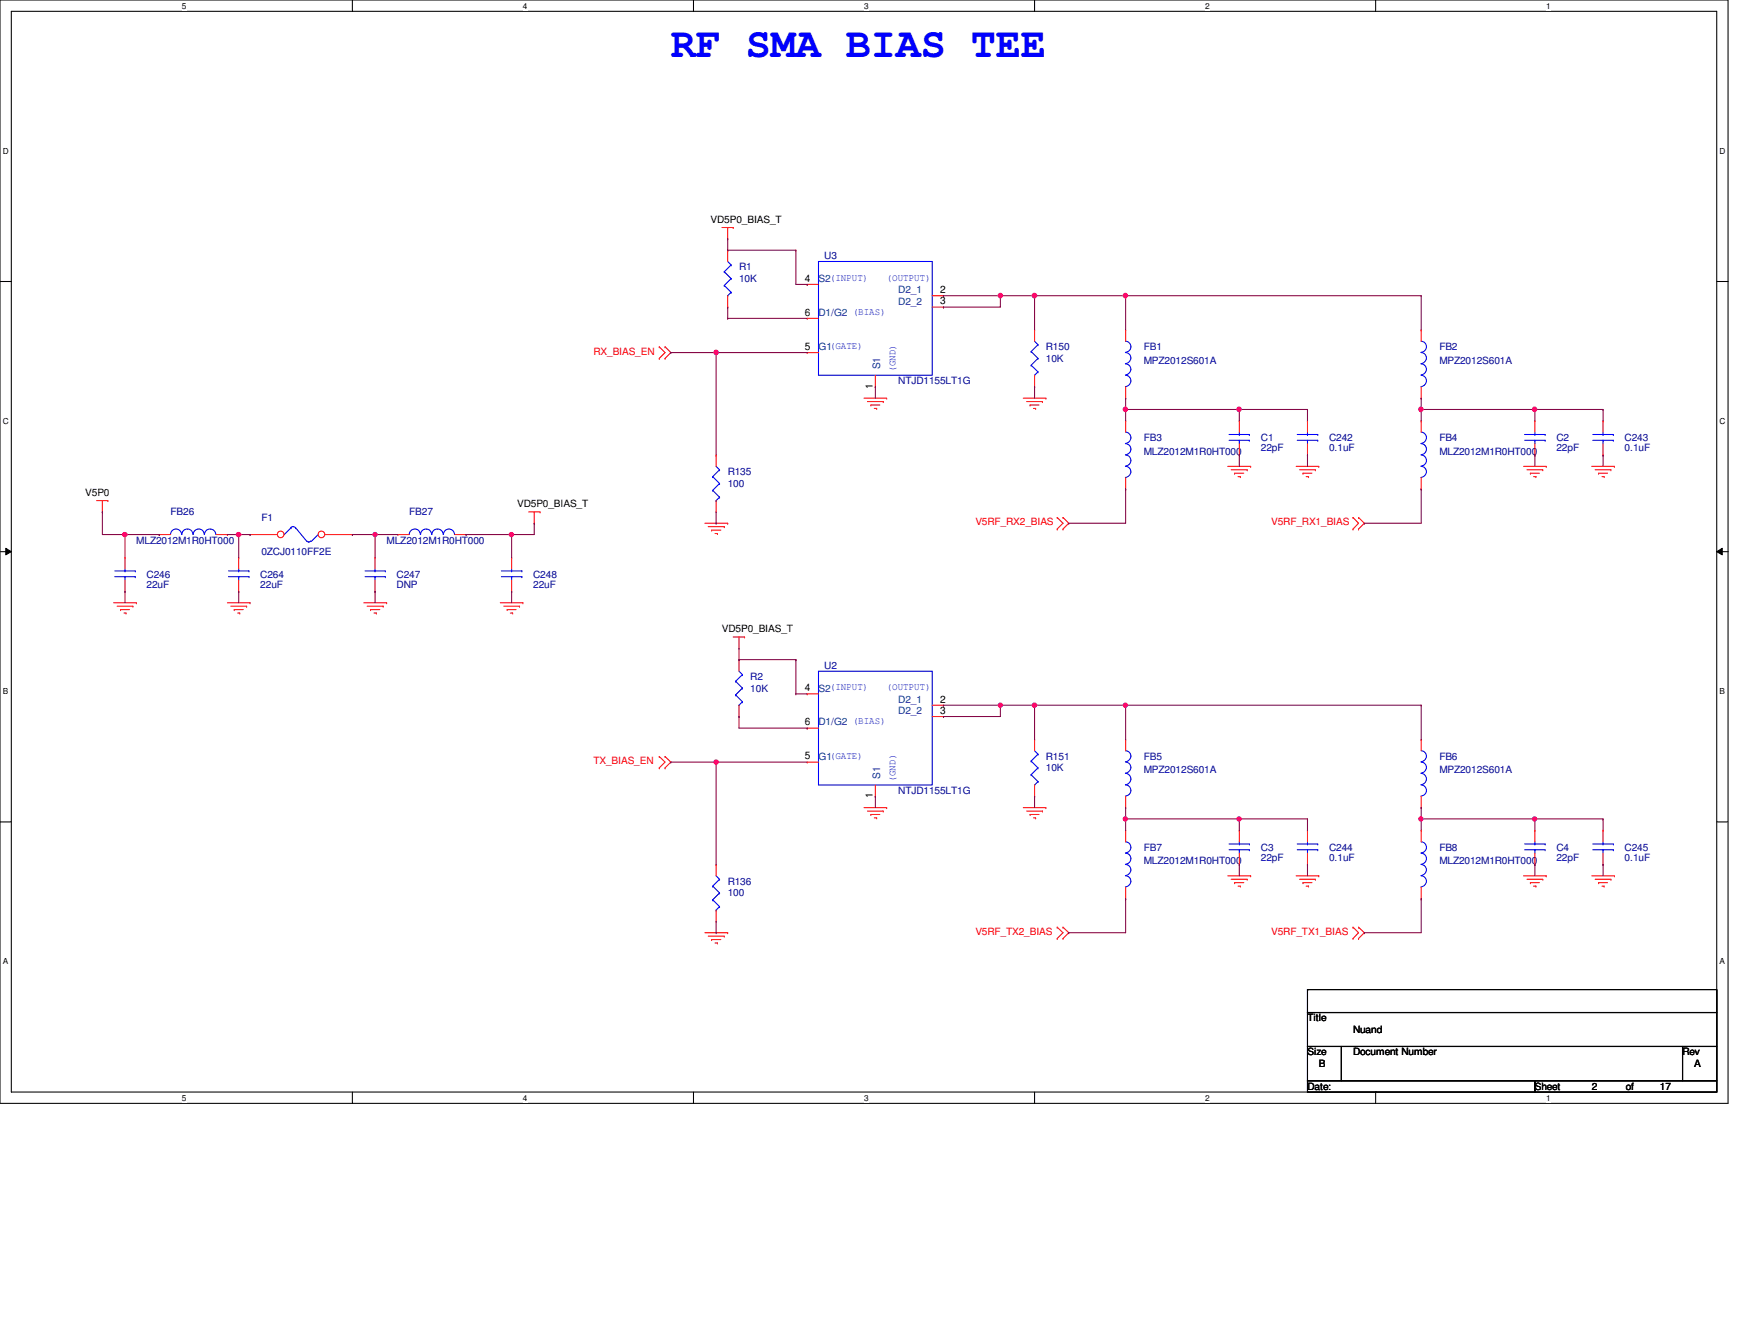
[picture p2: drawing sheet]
<svg xmlns="http://www.w3.org/2000/svg" width="279mm" height="216mm" viewBox="0 0 279 216" stroke-linecap="round" stroke-linejoin="round" font-family="sans-serif">
<path d="M0 0h278v177.4h-278zM1.8 1.8h274.3v173.8h-274.3z" fill="none" stroke="#000" stroke-width=".17"/>
<g fill="#fff">
<path d="M29.3 .2h.7v1.5h-.7z"/>
<path d="M29.3 175.8h.7v1.4h-.7z"/>
</g>
<path d="M56.7 0v1.8M56.7 175.6v1.8" fill="none" stroke="#000" stroke-width=".17"/>
<g fill="#fff">
<path d="M84.1 .2h.7v1.5h-.7z"/>
<path d="M84.1 175.8h.7v1.4h-.7z"/>
</g>
<path d="M111.5 0v1.8M111.5 175.6v1.8" fill="none" stroke="#000" stroke-width=".17"/>
<g fill="#fff">
<path d="M139 .2h.7v1.5h-.7z"/>
<path d="M139 175.8h.7v1.4h-.7z"/>
</g>
<path d="M166.4 0v1.8M166.4 175.6v1.8" fill="none" stroke="#000" stroke-width=".17"/>
<g fill="#fff">
<path d="M193.8 .2h.8v1.5h-.8z"/>
<path d="M193.8 175.8h.8v1.4h-.8z"/>
</g>
<path d="M221.3 0v1.8M221.3 175.6v1.8" fill="none" stroke="#000" stroke-width=".17"/>
<g fill="#fff">
<path d="M248.7 .2h.7v1.5h-.7z"/>
<path d="M248.7 175.8h.7v1.4h-.7z"/>
<path d="M.5 23.5h.9v1.5h-.9z"/>
<path d="M276.6 23.5h.9v1.5h-.9z"/>
<path d="M.5 67h.9v1.5h-.9z"/>
<path d="M276.6 67h.9v1.5h-.9z"/>
</g>
<path d="M0 45.3h1.8M276.1 45.3h1.9" fill="none" stroke="#000" stroke-width=".17"/>
<g fill="#fff">
<path d="M.5 110.4h.8v1.5h-.8z"/>
<path d="M276.6 110.4h.9v1.5h-.9z"/>
</g>
<path d="M0 88.7h1.8M276.1 88.7h1.9" fill="none" stroke="#000" stroke-width=".17"/>
<path d="M.9 88.1l.9 .6-.9 .5zM276.1 88.7l.9-.6v1.1z" fill="#000"/>
<path d="M.9 88.1l.9 .6-.9 .5zM276.1 88.7l.9-.6v1.1z" fill="none" stroke="#000" stroke-width=".16"/>
<g fill="#fff">
<path d="M.5 153.8h.8v1.5h-.8z"/>
<path d="M276.6 153.8h.9v1.5h-.9z"/>
</g>
<path d="M0 132.1h1.8M276.1 132.1h1.9M210.3 159.1h65.8v3.7h-65.8zM210.3 162.8h65.8v5.4h-65.8zM210.3 168.2h5.5v5.5h-5.5zM210.3 173.7h36.6v1.9h-36.6zM215.8 168.2h54.8v5.5h-54.8zM246.9 173.7h29.2v1.9h-29.2zM270.6 168.2h5.5v5.5h-5.5z" fill="none" stroke="#000" stroke-width=".17"/>
<g fill="none" stroke="#f00" stroke-width=".17">
<path d="M116.1 36.6h1.8M117.1 38.4h.1M117.1 36.6v1.8M117.9 36.6h.1M106 55.8h.1M106 57.6h.1M106 55.8l1 .9-1 .9M107 57.6h.1M107 55.8h.1M107 55.8l.9 .9-.9 .9M117.1 40.2h.1M117.1 49.4h.1"/>
<path d="M117.1 40.2v1.8M117.1 47.5v1.9M129.8 45.7h.1M129.8 56.7h.1M129.8 51.2h.1M129.8 45.7h1.9M129.8 56.7h1.9M129.8 51.2h1.9M149.9 47.5h1.9M149.9 49.4h1.9M151.8 47.5h.1M151.8 49.4h.1"/>
<path d="M166.4 53h.1M166.4 53v1.9M181.1 53h.1M181.1 53v1.9M139 64h3.6M139.5 64.6h2.6M140.1 65.1h.1M140.1 65.1h1.4M140.6 65.7h.4M140.8 62.2h.1M140.8 60.3v1.9M141 65.7h.1"/>
<path d="M142.1 64.6h.1M142.6 64h.1M164.6 64h3.6M165.1 64.6h2.6M165.7 65.1h.1M165.7 65.1h1.4M166.2 65.7h.4M166.4 62.2h.1M166.4 60.3v1.9M166.6 65.7h.1M167.7 64.6h.1M168.2 64h.1"/>
<path d="M181.1 64h.1M181.1 67.6h.1M181.1 78.6h.1M181.1 62.2v1.8M181.1 67.6v1.9M181.1 76.8v1.8M197.5 75h3.7M198 75.5h2.6M198.6 76.1h.1M198.6 76.1h1.5M199.1 76.6h.4M199.5 76.6h.1"/>
<path d="M200.6 75.5h.1M201.2 75h.1M208.5 75h3.6M209 75.5h2.6M209.6 76.1h.1M209.6 76.1h1.4M210.1 76.6h.4M210.3 67.6h.1M210.3 73.2h.1M210.3 67.6v1.9M210.3 71.3v1.9M210.5 76.6h.1"/>
<path d="M211.6 75.5h.1M212.1 75h.1M228.6 67.6h.1M228.6 78.6h.1M228.6 67.6v1.9M228.6 76.8v1.8M245.1 75h3.6M245.6 75.5h2.6M246.2 76.1h.1M246.2 76.1h1.4M246.7 76.6h.4M246.9 67.6h.1"/>
<path d="M246.9 73.2h.1M246.9 67.6v1.9M246.9 71.3v1.9M247.1 76.6h.1M248.2 75.5h.1M248.7 75h.1M256 75h3.7M256.6 75.5h2.5M257.1 76.1h.1M257.1 76.1h1.5M257.7 76.6h.3M257.9 67.6h.1"/>
<path d="M257.9 73.2h.1M257.9 67.6v1.9M257.9 71.3v1.9M258 76.6h.1M259.1 75.5h.1M259.7 75h.1M15.5 80.5h1.9M16.5 82.3h.1M16.5 80.5v1.8M17.4 80.5h.1M18.3 96.9h3.6M18.8 97.5h2.6"/>
<path d="M19.4 98h.1M19.4 98h1.4M19.9 98.6h.4M20.1 89.6h.1M20.1 95.1h.1M20.1 89.6v1.8M20.1 93.3v1.8M20.3 98.6h.1M21.4 97.5h.1M21.9 96.9h.1M25.6 85.9h.1M25.6 85.9h1.8"/>
<path d="M34.8 85.9h1.8M36.6 85.9h.1M36.6 96.9h3.6M37.1 97.5h2.6M37.7 98h.1M37.7 98h1.4M38.2 98.6h.4M38.4 89.6h.1M38.4 95.1h.1M38.4 89.6v1.8M38.4 93.3v1.8M38.6 98.6h.1"/>
<path d="M39.7 97.5h.1M40.2 96.9h.1M58.5 96.9h3.7M59.1 97.5h2.5M59.6 98h.1M59.6 98h1.5M60.2 98.6h.3M60.5 98.6h.1M61.6 97.5h.1M62.2 96.9h.1M64 85.9h.1M64 85.9h1.8"/>
<path d="M73.2 85.9h1.8M75 85.9h.1M80.5 96.9h3.6M81 97.5h2.6M81.6 98h.1M81.6 98h1.4M82.1 98.6h.4M82.3 89.6h.1M82.3 95.1h.1M82.3 89.6v1.8M82.3 93.3v1.8M82.5 98.6h.1"/>
<path d="M83.6 97.5h.1M84.1 96.9h.1M85 82.3h1.9M85.9 84.1h.1M85.9 82.3v1.8M86.9 82.3h.1M113.4 84.1h3.7M113.9 84.7h2.6M114.5 85.2h.1M114.5 85.2h1.5M115 85.8h.4M115.4 85.8h.1"/>
<path d="M116.5 84.7h.1M117.1 84.1h.1M170.1 85h.1M170.1 83.2h.1M170.1 83.2l.9 .9-.9 .9M171 83.2h.1M171 85h.1M171 83.2l.9 .9-.9 .9M217.6 85h.1M217.6 83.2h.1M217.6 83.2l.9 .9-.9 .9M218.5 83.2h.1"/>
<path d="M218.5 85h.1M218.5 83.2l1 .9-1 .9M117.9 102.4h1.9M118.9 104.2h.1M118.9 106h.1M118.9 115.2h.1M118.9 102.4v1.8M118.9 106v1.9M118.9 113.4v1.8M119.8 102.4h.1M166.4 118.9h.1M166.4 118.9v1.8"/>
<path d="M228.6 118.9h.1M228.6 118.9v1.8M106 121.6h.1M106 123.4h.1M106 121.6l1 .9-1 .9M107 123.4h.1M107 121.6h.1M107 121.6l.9 .9-.9 .9M115.2 139h.1M115.2 139v1.8M139 129.8h3.6M139.5 130.4h2.6"/>
<path d="M140.1 130.9h.1M140.1 130.9h1.4M140.6 131.5h.4M141 131.5h.1M142.1 130.4h.1M142.6 129.8h.1M164.6 129.8h3.6M165.1 130.4h2.6M165.7 130.9h.1M165.7 130.9h1.4M166.2 131.5h.4M166.4 128h.1"/>
<path d="M166.4 126.2v1.8M166.6 131.5h.1M167.7 130.4h.1M168.2 129.8h.1M181.1 133.5h.1M181.1 133.5v1.8M199.3 133.5h.1M199.3 139h.1M199.3 133.5v1.8M199.3 137.2v1.8M210.3 133.5h.1M210.3 139h.1"/>
<path d="M210.3 133.5v1.8M210.3 137.2v1.8M228.6 129.8h.1M228.6 133.5h.1M228.6 128v1.8M228.6 133.5v1.8M246.9 133.5h.1M246.9 139h.1M246.9 133.5v1.8M246.9 137.2v1.8M257.9 133.5h.1M257.9 139h.1"/>
<path d="M257.9 133.5v1.8M257.9 137.2v1.8M113.4 149.9h3.7M113.9 150.5h2.6M114.5 151h.1M114.5 151h1.5M115 151.6h.4M115.2 148.1h.1M115.2 146.3v1.8M115.4 151.6h.1M116.5 150.5h.1M117.1 149.9h.1"/>
<path d="M170.1 150.9h.1M170.1 149.1h.1M170.1 149.1l.9 .8-.9 1M171 149.1h.1M171 150.9h.1M171 149.1l.9 .8-.9 1M181.1 144.5h.1M181.1 142.6v1.9M197.5 140.8h3.7M198 141.4h2.6M198.6 141.9h.1M198.6 141.9h1.5"/>
<path d="M199.1 142.5h.4M199.5 142.5h.1M200.6 141.4h.1M201.2 140.8h.1M208.5 140.8h3.6M209 141.4h2.6M209.6 141.9h.1M209.6 141.9h1.4M210.1 142.5h.4M210.5 142.5h.1M211.6 141.4h.1M212.1 140.8h.1"/>
<path d="M217.6 150.9h.1M217.6 149.1h.1M217.6 149.1l.9 .8-.9 1M218.5 149.1h.1M218.5 150.9h.1M218.5 149.1l1 .8-1 1M228.6 144.5h.1M228.6 142.6v1.9M245.1 140.8h3.6M245.6 141.4h2.6M246.2 141.9h.1M246.2 141.9h1.4"/>
<path d="M246.7 142.5h.4M247.1 142.5h.1M248.2 141.4h.1M248.7 140.8h.1M256 140.8h3.7M256.6 141.4h2.5M257.1 141.9h.1M257.1 141.9h1.5M257.7 142.5h.3M258 142.5h.1M259.1 141.4h.1M259.7 140.8h.1"/>
</g>
<g fill="none" stroke="#00f" stroke-width=".17">
<path d="M116.5 43.7h.1M116.5 45.9h.1M116.5 43.7l1.1 1.1M116.5 45.9l1.1 1.1M117.1 47.5h.1M117.1 42l.5 .6M117.6 42.6h.1M117.6 44.8h.1M117.6 47h.1M117.6 42.6l-1.1 1.1M117.6 44.8l-1.1 1.1M117.6 47l-.5 .5"/>
<path d="M131.7 42h18.2v18.3h-18.2zM165.9 56.5h.1M165.9 58.7h.1M165.9 56.5l1.1 1.1M165.9 58.7l1.1 1.1M166.4 54.9l.6 .5M167 55.4h.1M167 57.6h.1M167 59.8h.1M167 55.4l-1.1 1.1M167 57.6l-1.1 1.1M167 59.8l-.6 .5"/>
<path d="M181.1 54.9a.89 .89 0 0 1 .8 .9 .89 .89 0 0 1-.9 .8M181.1 56.7a.89 .89 0 0 1 .8 .9 .89 .89 0 0 1-.9 .9M181.1 58.5a.89 .89 0 0 1 .8 .9 .89 .89 0 0 1-.9 .9M166.4 60.3h.1M181.1 60.3a.91 .91 0 0 1 .8 1 .91 .91 0 0 1-.9 .8M181.1 69.5a.91 .91 0 0 1 .8 .9 .91 .91 0 0 1-.9 .9M181.1 71.3a.89 .89 0 0 1 .8 .9 .89 .89 0 0 1-.9 .9M181.1 73.2a.89 .89 0 0 1 .8 .9 .89 .89 0 0 1-.9 .8M181.1 75a.89 .89 0 0 1 .8 .9 .89 .89 0 0 1-.9 .9M208.7 70.8h3.3M208.7 69.8h3.3M210.3 69.8h.1"/>
<path d="M210.3 70.8h.1M210.3 69.5v.3M210.3 70.8v.5M212 70.8h.1M212 69.8h.1M228.6 69.5a.91 .91 0 0 1 .8 .9 .91 .91 0 0 1-.8 .9M228.6 71.3a.89 .89 0 0 1 .8 .9 .89 .89 0 0 1-.8 .9M228.6 73.2a.89 .89 0 0 1 .8 .9 .89 .89 0 0 1-.8 .8M228.6 75a.89 .89 0 0 1 .8 .9 .89 .89 0 0 1-.8 .9M245.2 70.8h3.3M245.2 69.8h3.3M246.9 69.8h.1"/>
<path d="M246.9 70.8h.1M246.9 69.5v.3M246.9 70.8v.5M248.5 70.8h.1M248.5 69.8h.1M256.2 70.8h3.3M256.2 69.8h3.3M257.9 69.8h.1M257.9 70.8h.1M257.9 69.5v.3M257.9 70.8v.5M259.5 70.8h.1"/>
<path d="M259.5 69.8h.1M18.5 92.7h3.3M18.5 91.8h3.3M20.1 91.8h.1M20.1 92.7h.1M20.1 91.4v.4M20.1 92.7v.6M21.8 92.7h.1M21.8 91.8h.1M27.4 85.9a.89 .89 0 0 1 .9-.9 .89 .89 0 0 1 .9 .9M29.3 85.9a.89 .89 0 0 1 .8-.9 .89 .89 0 0 1 .9 .9M31.1 85.9a.89 .89 0 0 1 .9-.9 .89 .89 0 0 1 .9 .9"/>
<path d="M32.9 85.9a.91 .91 0 0 1 .9-.9 .91 .91 0 0 1 .9 .9M36.7 92.7h3.3M36.7 91.8h3.3M38.4 91.8h.1M38.4 92.7h.1M38.4 91.4v.4M38.4 92.7v.6M40 92.7h.1M40 91.8h.1M46.8 84.8l.4-.1 .3 .1M46.8 84.8h.1M46.8 84.8l-1.1 1.1"/>
<path d="M47.5 84.8h.1M47.5 84.8l1.9 2.2M50 87l-.3 .2-.3-.2M51.2 85.9h.1M51.2 85.9l-1.1 1.1M65.8 85.9a.89 .89 0 0 1 .9-.9 .89 .89 0 0 1 .9 .9M67.6 85.9a.89 .89 0 0 1 .9-.9 .89 .89 0 0 1 .9 .9M69.5 85.9a.91 .91 0 0 1 .9-.9 .91 .91 0 0 1 .9 .9M71.3 85.9a.89 .89 0 0 1 .9-.9 .89 .89 0 0 1 .9 .9M80.6 92.7h3.3M80.6 91.8h3.3M82.3 91.8h.1"/>
<path d="M82.3 92.7h.1M82.3 91.4v.4M82.3 92.7v.6M83.9 92.7h.1M83.9 91.8h.1M118.3 109.5h.1M118.3 111.7h.1M118.3 109.5l1.1 1.1M118.3 111.7l1.1 1.1M118.9 113.4h.1M118.9 107.9l.5 .6M119.4 108.5h.1"/>
<path d="M119.4 110.6h.1M119.4 112.8h.1M119.4 108.5l-1.1 1M119.4 110.6l-1.1 1.1M119.4 112.8l-.5 .6M165.9 122.3h.1M165.9 124.5h.1M165.9 122.3l1.1 1.1M165.9 124.5l1.1 1.1M166.4 126.2h.1M166.4 120.7l.6 .5M167 121.2h.1"/>
<path d="M167 123.4h.1M167 125.6h.1M167 121.2l-1.1 1.1M167 123.4l-1.1 1.1M167 125.6l-.6 .6M181.1 135.3a.89 .89 0 0 1 .8 .9 .89 .89 0 0 1-.9 .9M181.1 137.2a.89 .89 0 0 1 .8 .9 .89 .89 0 0 1-.9 .8M181.1 139a.89 .89 0 0 1 .8 .9 .89 .89 0 0 1-.9 .9M197.7 136.6h3.3M197.7 135.7h3.3M199.3 135.7h.1M199.3 136.6h.1"/>
<path d="M199.3 135.3v.4M199.3 136.6v.6M201 136.6h.1M201 135.7h.1M208.7 136.6h3.3M208.7 135.7h3.3M210.3 135.7h.1M210.3 136.6h.1M210.3 135.3v.4M210.3 136.6v.6M212 136.6h.1M212 135.7h.1"/>
<path d="M228.6 120.7a.89 .89 0 0 1 .8 .9 .89 .89 0 0 1-.8 .9M228.6 122.5a.89 .89 0 0 1 .8 .9 .89 .89 0 0 1-.8 .9M228.6 124.3a.91 .91 0 0 1 .8 1 .91 .91 0 0 1-.8 .9M228.6 126.2a.89 .89 0 0 1 .8 .9 .89 .89 0 0 1-.8 .9M228.6 135.3a.89 .89 0 0 1 .8 .9 .89 .89 0 0 1-.8 .9M228.6 137.2a.89 .89 0 0 1 .8 .9 .89 .89 0 0 1-.8 .8M228.6 139a.89 .89 0 0 1 .8 .9 .89 .89 0 0 1-.8 .9M245.2 136.6h3.3M245.2 135.7h3.3M246.9 135.7h.1M246.9 136.6h.1M246.9 135.3v.4"/>
<path d="M246.9 136.6v.6M248.5 136.6h.1M248.5 135.7h.1M256.2 136.6h3.3M256.2 135.7h3.3M257.9 135.7h.1M257.9 136.6h.1M257.9 135.3v.4M257.9 136.6v.6M259.5 136.6h.1M259.5 135.7h.1M114.6 142.5h.1"/>
<path d="M114.6 144.7h.1M114.6 142.5l1.1 1.1M114.6 144.7l1.1 1.1M115.2 146.3h.1M115.2 140.8l.5 .6M115.7 141.4h.1M115.7 143.6h.1M115.7 145.8h.1M115.7 141.4l-1.1 1.1M115.7 143.6l-1.1 1.1M115.7 145.8l-.5 .5M181.1 140.8a.89 .89 0 0 1 .8 .9 .89 .89 0 0 1-.9 .9"/>
<path d="M228.6 140.8a.89 .89 0 0 1 .8 .9 .89 .89 0 0 1-.8 .9"/>
</g>
<circle cx="45.1" cy="85.9" r=".54" fill="#fff"/>
<g fill="none" stroke="#f00" stroke-width=".17">
<path d="M40.2 85.9h.1M40.2 85.9h4.4"/>
<circle cx="45.1" cy="85.9" r=".54"/>
</g>
<circle cx="51.7" cy="85.9" r=".54" fill="#fff"/>
<g fill="none" stroke="#f00" stroke-width=".17">
<path d="M228.6 53h.1M228.6 53v1.9M115.2 73.2h.1M115.2 73.2v1.8M199.3 67.6h.1M199.3 73.2h.1M199.3 67.6v1.9M199.3 71.3v1.9M228.6 64h.1M228.6 62.2v1.8M52.3 85.9h4.4M56.7 85.9h.1"/>
<path d="M60.3 89.6h.1M60.3 95.1h.1M60.3 89.6v1.8M60.3 93.3v1.8M115.2 82.3h.1M115.2 80.5v1.8M129.8 111.5h.1M129.8 117.1h.1M129.8 111.5h1.9M129.8 117.1h1.9M149.9 113.4h1.9M149.9 115.2h1.9"/>
<path d="M151.8 113.4h.1M151.8 115.2h.1M181.1 118.9h.1M181.1 118.9v1.8M129.8 122.5h.1M129.8 122.5h1.9M140.8 128h.1M140.8 126.2v1.8M181.1 129.8h.1M181.1 128v1.8"/>
<circle cx="51.7" cy="85.9" r=".54"/>
</g>
<g fill="none" stroke="#00f" stroke-width=".17">
<path d="M228.6 54.9a.89 .89 0 0 1 .8 .9 .89 .89 0 0 1-.8 .8M228.6 56.7a.89 .89 0 0 1 .8 .9 .89 .89 0 0 1-.8 .9M228.6 58.5a.89 .89 0 0 1 .8 .9 .89 .89 0 0 1-.8 .9M114.6 76.6h.1M114.6 78.8h.1M114.6 76.6l1.1 1.1M114.6 78.8l1.1 1.1M115.2 75l.5 .5M115.7 75.5h.1M115.7 77.7h.1M115.7 79.9h.1M115.7 75.5l-1.1 1.1"/>
<path d="M115.7 77.7l-1.1 1.1M115.7 79.9l-.5 .6M197.7 70.8h3.3M197.7 69.8h3.3M199.3 69.8h.1M199.3 70.8h.1M199.3 69.5v.3M199.3 70.8v.5M201 70.8h.1M201 69.8h.1M228.6 60.3a.91 .91 0 0 1 .8 1 .91 .91 0 0 1-.8 .8M58.7 92.7h3.3"/>
<path d="M58.7 91.8h3.3M60.3 91.8h.1M60.3 92.7h.1M60.3 91.4v.4M60.3 92.7v.6M62 92.7h.1M62 91.8h.1M115.2 80.5h.1M131.7 107.9h18.2v18.3h-18.2zM181.1 120.7a.89 .89 0 0 1 .8 .9 .89 .89 0 0 1-.9 .9M181.1 122.5a.89 .89 0 0 1 .8 .9 .89 .89 0 0 1-.9 .9M181.1 124.3a.91 .91 0 0 1 .8 1 .91 .91 0 0 1-.9 .9"/>
<path d="M181.1 126.2a.89 .89 0 0 1 .8 .9 .89 .89 0 0 1-.9 .9"/>
</g>
<path d="M117.1 38.4h.1M117.1 38.4v1.8M117.1 40.2h.1M117.1 40.2h10.9M128 40.2h.1M128 40.2v5.5h1.8M129.8 45.7h.1M151.8 47.5h.1M151.8 47.5h9.1" fill="none" stroke="#800040" stroke-width=".17"/>
<circle cx="160.9" cy="47.5" r=".35" fill="#f0f"/>
<circle cx="160.9" cy="47.5" r=".35" fill="none" stroke="#f0f" stroke-width=".17"/>
<path d="M160.9 47.5h.1M160.9 47.5h20.2M160.9 47.5v1.9M166.4 47.5h.1" fill="none" stroke="#800040" stroke-width=".17"/>
<circle cx="166.4" cy="47.5" r=".37" fill="#f0f"/>
<circle cx="166.4" cy="47.5" r=".37" fill="none" stroke="#f0f" stroke-width=".17"/>
<path d="M166.4 47.5h.1M166.4 47.5v5.5M181.1 47.5h.1M181.1 47.5v5.5M181.1 47.5h47.5" fill="none" stroke="#800040" stroke-width=".17"/>
<circle cx="181" cy="47.5" r=".35" fill="#f0f"/>
<circle cx="181" cy="47.5" r=".35" fill="none" stroke="#f0f" stroke-width=".17"/>
<path d="M107.9 56.7h.1M107.9 56.7h21.9M115.2 56.7h.1M115.2 56.7v16.5M117.1 49.4h.1M117.1 51.2h.1M117.1 49.4v1.8M117.1 51.2h12.7M151.8 49.4h.1M151.8 49.4h9.1M228.6 47.5h.1M228.6 47.5v5.5" fill="none" stroke="#800040" stroke-width=".17"/>
<circle cx="115.2" cy="56.7" r=".35" fill="#f0f"/>
<circle cx="115.2" cy="56.7" r=".35" fill="none" stroke="#f0f" stroke-width=".17"/>
<path d="M140.8 62.2h.1M140.8 62.2v1.8M166.4 62.2h.1M166.4 62.2v1.8M181.1 64h.1M181.1 65.8h.1M181.1 64v1.8M181.1 65.8h18.2M228.6 64h.1M228.6 64v1.8" fill="none" stroke="#800040" stroke-width=".17"/>
<circle cx="181" cy="65.8" r=".35" fill="#f0f"/>
<circle cx="181" cy="65.8" r=".35" fill="none" stroke="#f0f" stroke-width=".17"/>
<path d="M181.1 65.8h.1M181.1 65.8v1.8M199.3 65.8h.1M199.3 65.8h11" fill="none" stroke="#800040" stroke-width=".17"/>
<circle cx="199.3" cy="65.8" r=".35" fill="#f0f"/>
<circle cx="199.3" cy="65.8" r=".35" fill="none" stroke="#f0f" stroke-width=".17"/>
<path d="M199.3 65.8h.1M199.3 65.8v1.8M210.3 65.8h.1M210.3 65.8v1.8M228.6 65.8h.1M228.6 65.8h18.3" fill="none" stroke="#800040" stroke-width=".17"/>
<circle cx="246.8" cy="65.8" r=".35" fill="#f0f"/>
<circle cx="246.8" cy="65.8" r=".35" fill="none" stroke="#f0f" stroke-width=".17"/>
<circle cx="228.5" cy="65.8" r=".35" fill="#f0f"/>
<circle cx="228.5" cy="65.8" r=".35" fill="none" stroke="#f0f" stroke-width=".17"/>
<g fill="none" stroke="#800040" stroke-width=".17">
<path d="M181.1 78.6h.1M181.1 78.6v5.5h-9.2M199.3 73.2h.1M199.3 73.2v1.8M210.3 73.2h.1M210.3 73.2v1.8M228.6 65.8h.1M228.6 78.6h.1M228.6 65.8v1.8M228.6 78.6v5.5h-9.1M246.9 65.8h.1M246.9 73.2h.1"/>
<path d="M246.9 65.8h11M246.9 65.8v1.8M246.9 73.2v1.8M257.9 65.8h.1M257.9 73.2h.1M257.9 65.8v1.8M257.9 73.2v1.8M16.5 82.3h.1M16.5 82.3v3.6h3.6M20.1 85.9h.1M20.1 85.9v3.7M85.9 84.1h.1"/>
<path d="M85.9 84.1v1.8M115.2 84.1h.1M115.2 82.3v1.8M171.9 84.1h.1M219.5 84.1h.1"/>
</g>
<circle cx="20.1" cy="85.9" r=".36" fill="#f0f"/>
<circle cx="20.1" cy="85.9" r=".36" fill="none" stroke="#f0f" stroke-width=".17"/>
<path d="M20.1 85.9h5.5M25.6 85.9h.1M36.6 85.9h1.8M38.4 85.9h.1M56.7 85.9h.1M56.7 85.9h7.3M60.3 85.9h.1" fill="none" stroke="#800040" stroke-width=".17"/>
<circle cx="60.3" cy="85.9" r=".34" fill="#f0f"/>
<circle cx="60.3" cy="85.9" r=".34" fill="none" stroke="#f0f" stroke-width=".17"/>
<path d="M60.3 85.9h.1M60.3 85.9v3.7M75 85.9h.1M75 85.9h7.3" fill="none" stroke="#800040" stroke-width=".17"/>
<circle cx="82.2" cy="85.9" r=".34" fill="#f0f"/>
<circle cx="82.2" cy="85.9" r=".34" fill="none" stroke="#f0f" stroke-width=".17"/>
<g fill="none" stroke="#800040" stroke-width=".17">
<path d="M20.1 95.1h.1M20.1 95.1v1.8M60.3 95.1h.1M60.3 95.1v1.8M82.3 85.9h.1M82.3 95.1h.1M82.3 85.9v3.7M82.3 95.1v1.8M82.3 85.9h3.6M118.9 106h.1M118.9 104.2v1.8M118.9 106h9.1"/>
<path d="M128 106h.1M128 111.5h.1M128 106v5.5M128 111.5h1.8M151.8 113.4h.1M151.8 113.4h9.1"/>
</g>
<circle cx="160.9" cy="113.4" r=".34" fill="#f0f"/>
<circle cx="160.9" cy="113.4" r=".34" fill="none" stroke="#f0f" stroke-width=".17"/>
<path d="M160.9 113.4h.1M160.9 113.4h20.2M160.9 113.4v1.8M166.4 113.4h.1M166.4 113.4v5.5" fill="none" stroke="#800040" stroke-width=".17"/>
<circle cx="166.4" cy="113.4" r=".36" fill="#f0f"/>
<circle cx="166.4" cy="113.4" r=".36" fill="none" stroke="#f0f" stroke-width=".17"/>
<path d="M181.1 113.4h.1M181.1 113.4h47.5" fill="none" stroke="#800040" stroke-width=".17"/>
<circle cx="181" cy="113.4" r=".34" fill="#f0f"/>
<circle cx="181" cy="113.4" r=".34" fill="none" stroke="#f0f" stroke-width=".17"/>
<g fill="none" stroke="#800040" stroke-width=".17">
<path d="M118.9 115.2h.1M118.9 115.2v1.9h10.9M129.8 117.1h.1M151.8 115.2h.1M151.8 115.2h9.1M181.1 113.4h.1M181.1 113.4v5.5M228.6 113.4h.1M228.6 113.4v5.5M107.9 122.5h.1M107.9 122.5h7.3M115.2 122.5h.1"/>
<path d="M115.2 122.5v16.5"/>
</g>
<circle cx="115.2" cy="122.5" r=".34" fill="#f0f"/>
<circle cx="115.2" cy="122.5" r=".34" fill="none" stroke="#f0f" stroke-width=".17"/>
<path d="M115.2 122.5h.1M115.2 122.5h14.6M140.8 128h.1M140.8 128v1.8M166.4 128h.1M166.4 128v1.8M181.1 129.8h.1M181.1 129.8v1.9" fill="none" stroke="#800040" stroke-width=".17"/>
<circle cx="181" cy="131.7" r=".34" fill="#f0f"/>
<circle cx="181" cy="131.7" r=".34" fill="none" stroke="#f0f" stroke-width=".17"/>
<path d="M181.1 131.7h.1M181.1 131.7v1.8M181.1 131.7h29.2M199.3 131.7h.1M199.3 131.7v1.8M228.6 129.8h.1M228.6 129.8v1.9" fill="none" stroke="#800040" stroke-width=".17"/>
<circle cx="199.3" cy="131.7" r=".34" fill="#f0f"/>
<circle cx="199.3" cy="131.7" r=".34" fill="none" stroke="#f0f" stroke-width=".17"/>
<path d="M210.3 131.7h.1M210.3 131.7v1.8M228.6 131.7h.1M228.6 131.7v1.8M228.6 131.7h18.3" fill="none" stroke="#800040" stroke-width=".17"/>
<circle cx="246.8" cy="131.7" r=".34" fill="#f0f"/>
<circle cx="246.8" cy="131.7" r=".34" fill="none" stroke="#f0f" stroke-width=".17"/>
<circle cx="228.6" cy="131.7" r=".34" fill="#f0f"/>
<circle cx="228.6" cy="131.7" r=".34" fill="none" stroke="#f0f" stroke-width=".17"/>
<g fill="none" stroke="#800040" stroke-width=".17">
<path d="M38.4 85.9h.1M38.4 95.1h.1M38.4 85.9v3.7M38.4 95.1v1.8M38.4 85.9h1.8M40.2 85.9h.1M199.3 139h.1M199.3 139v1.8M210.3 139h.1M210.3 139v1.8M246.9 131.7h.1M246.9 139h.1"/>
<path d="M246.9 131.7h11M246.9 131.7v1.8M246.9 139v1.8M257.9 131.7h.1M257.9 139h.1M257.9 131.7v1.8M257.9 139v1.8M115.2 149.9h.1M115.2 148.1v1.8M171.9 149.9h.1M181.1 144.5h.1M181.1 144.5v5.4h-9.2"/>
<path d="M219.5 149.9h.1M228.6 144.5h.1M228.6 144.5v5.4h-9.1"/>
</g>
<circle cx="38.4" cy="85.9" r=".36" fill="#f0f"/>
<circle cx="38.4" cy="85.9" r=".36" fill="none" stroke="#f0f" stroke-width=".17"/>
<circle cx="160.9" cy="47.5" r=".35" fill="#f0f"/>
<circle cx="160.9" cy="47.5" r=".35" fill="none" stroke="#f0f" stroke-width=".17"/>
<circle cx="166.4" cy="47.5" r=".37" fill="#f0f"/>
<circle cx="166.4" cy="47.5" r=".37" fill="none" stroke="#f0f" stroke-width=".17"/>
<circle cx="181" cy="47.5" r=".35" fill="#f0f"/>
<circle cx="181" cy="47.5" r=".35" fill="none" stroke="#f0f" stroke-width=".17"/>
<circle cx="115.2" cy="56.7" r=".35" fill="#f0f"/>
<circle cx="115.2" cy="56.7" r=".35" fill="none" stroke="#f0f" stroke-width=".17"/>
<circle cx="181" cy="65.8" r=".35" fill="#f0f"/>
<circle cx="181" cy="65.8" r=".35" fill="none" stroke="#f0f" stroke-width=".17"/>
<circle cx="199.3" cy="65.8" r=".35" fill="#f0f"/>
<circle cx="199.3" cy="65.8" r=".35" fill="none" stroke="#f0f" stroke-width=".17"/>
<circle cx="246.8" cy="65.8" r=".35" fill="#f0f"/>
<circle cx="246.8" cy="65.8" r=".35" fill="none" stroke="#f0f" stroke-width=".17"/>
<circle cx="228.5" cy="65.8" r=".35" fill="#f0f"/>
<circle cx="228.5" cy="65.8" r=".35" fill="none" stroke="#f0f" stroke-width=".17"/>
<circle cx="20.1" cy="85.9" r=".36" fill="#f0f"/>
<circle cx="20.1" cy="85.9" r=".36" fill="none" stroke="#f0f" stroke-width=".17"/>
<circle cx="60.3" cy="85.9" r=".34" fill="#f0f"/>
<circle cx="60.3" cy="85.9" r=".34" fill="none" stroke="#f0f" stroke-width=".17"/>
<circle cx="82.2" cy="85.9" r=".34" fill="#f0f"/>
<circle cx="82.2" cy="85.9" r=".34" fill="none" stroke="#f0f" stroke-width=".17"/>
<circle cx="160.9" cy="113.4" r=".34" fill="#f0f"/>
<circle cx="160.9" cy="113.4" r=".34" fill="none" stroke="#f0f" stroke-width=".17"/>
<circle cx="166.4" cy="113.4" r=".36" fill="#f0f"/>
<circle cx="166.4" cy="113.4" r=".36" fill="none" stroke="#f0f" stroke-width=".17"/>
<circle cx="181" cy="113.4" r=".34" fill="#f0f"/>
<circle cx="181" cy="113.4" r=".34" fill="none" stroke="#f0f" stroke-width=".17"/>
<circle cx="115.2" cy="122.5" r=".34" fill="#f0f"/>
<circle cx="115.2" cy="122.5" r=".34" fill="none" stroke="#f0f" stroke-width=".17"/>
<circle cx="181" cy="131.7" r=".34" fill="#f0f"/>
<circle cx="181" cy="131.7" r=".34" fill="none" stroke="#f0f" stroke-width=".17"/>
<circle cx="199.3" cy="131.7" r=".34" fill="#f0f"/>
<circle cx="199.3" cy="131.7" r=".34" fill="none" stroke="#f0f" stroke-width=".17"/>
<circle cx="246.8" cy="131.7" r=".34" fill="#f0f"/>
<circle cx="246.8" cy="131.7" r=".34" fill="none" stroke="#f0f" stroke-width=".17"/>
<circle cx="228.6" cy="131.7" r=".34" fill="#f0f"/>
<circle cx="228.6" cy="131.7" r=".34" fill="none" stroke="#f0f" stroke-width=".17"/>
<circle cx="38.4" cy="85.9" r=".36" fill="#f0f"/>
<circle cx="38.4" cy="85.9" r=".36" fill="none" stroke="#f0f" stroke-width=".17"/>
<text font-size="6.7" fill="#00f" x="107.9" y="9.2">RF SMA BIAS TEE</text>
<g font-size="1.7">
<text x="129.5" y="45.3">4</text>
<text x="151.2" y="47.1">2</text>
<text x="129.5" y="50.8">6</text>
<text x="151.2" y="48.9">3</text>
<text x="129.5" y="56.3">5</text>
<text x="140.4" y="62.5" transform="rotate(-90 140.4 62.5)">1</text>
<text x="129.5" y="111.1">4</text>
<text x="151.2" y="112.9">2</text>
<text x="129.5" y="116.6">6</text>
<text x="151.2" y="114.8">3</text>
<text x="129.5" y="122.1">5</text>
<text x="140.4" y="128.4" transform="rotate(-90 140.4 128.4)">1</text>
</g>
<g font-size="1.7" fill="#004080">
<text x="141.6" y="59.4" transform="rotate(-90 141.6 59.4)">S1</text>
<text x="141.6" y="125.3" transform="rotate(-90 141.6 125.3)">S1</text>
</g>
<g font-size="1.6">
<text x="114.3" y="35.8">VD5P0_BIAS_T</text>
<text x="13.7" y="79.7">V5P0</text>
<text x="83.2" y="81.5">VD5P0_BIAS_T</text>
<text x="116.1" y="101.6">VD5P0_BIAS_T</text>
<text x="210.3" y="164.2">Title</text>
<text x="217.6" y="166">Nuand</text>
<text x="210.3" y="169.7">Size</text>
<text x="212.1" y="171.5">B</text>
<text x="217.6" y="169.7">Document Number</text>
<text x="270.6" y="169.7">Rev</text>
<text x="272.5" y="171.5">A</text>
<text x="210.3" y="175.2">Date:</text>
<text x="246.9" y="175.2">Sheet</text>
<text x="256" y="175.2">2</text>
<text x="261.5" y="175.2">of</text>
<text x="267" y="175.2">17</text>
</g>
<g font-size="1.6" fill="#000080">
<text x="132.6" y="41.7">U3</text>
<text x="118.9" y="43.5">R1</text>
<text x="118.9" y="45.3">10K</text>
<text x="168.2" y="56.3">R150</text>
<text x="168.2" y="58.1">10K</text>
<text x="184" y="56.3">FB1</text>
<text x="184" y="58.5">MPZ2012S601A</text>
<text x="231.5" y="56.3">FB2</text>
<text x="231.5" y="58.5">MPZ2012S601A</text>
<text x="144.5" y="61.8">NTJD1155LT1G</text>
<text x="184" y="70.9">FB3</text>
<text x="202.8" y="70.9">C1</text>
<text x="213.8" y="70.9">C242</text>
<text x="231.5" y="70.9">FB4</text>
<text x="250.4" y="70.9">C2</text>
<text x="261.3" y="70.9">C243</text>
<text x="117.1" y="76.4">R135</text>
<text x="184" y="73.1">MLZ2012M1R0HT000</text>
<text x="202.8" y="72.6">22pF</text>
<text x="213.8" y="72.6">0.1uF</text>
<text x="231.5" y="73.1">MLZ2012M1R0HT000</text>
<text x="250.4" y="72.6">22pF</text>
<text x="261.3" y="72.6">0.1uF</text>
<text x="27.4" y="82.8">FB26</text>
<text x="42" y="83.7">F1</text>
<text x="65.8" y="82.8">FB27</text>
<text x="117.1" y="78.2">100</text>
<text x="21.9" y="87.4">MLZ2012M1R0HT000</text>
<text x="42" y="89.2">0ZCJ0110FF2E</text>
<text x="62.2" y="87.4">MLZ2012M1R0HT000</text>
<text x="23.6" y="92.9">C246</text>
<text x="23.6" y="94.5">22uF</text>
<text x="41.9" y="92.9">C264</text>
<text x="41.9" y="94.5">22uF</text>
<text x="63.8" y="92.9">C247</text>
<text x="63.8" y="94.5">DNP</text>
<text x="85.8" y="92.9">C248</text>
<text x="85.8" y="94.5">22uF</text>
<text x="132.6" y="107.5">U2</text>
<text x="120.7" y="109.3">R2</text>
<text x="120.7" y="111.2">10K</text>
<text x="168.2" y="122.1">R151</text>
<text x="168.2" y="124">10K</text>
<text x="184" y="122.1">FB5</text>
<text x="184" y="124.3">MPZ2012S601A</text>
<text x="231.5" y="122.1">FB6</text>
<text x="231.5" y="124.3">MPZ2012S601A</text>
<text x="144.5" y="127.6">NTJD1155LT1G</text>
<text x="184" y="136.8">FB7</text>
<text x="202.8" y="136.8">C3</text>
<text x="213.8" y="136.8">C244</text>
<text x="231.5" y="136.8">FB8</text>
<text x="250.4" y="136.8">C4</text>
<text x="261.3" y="136.8">C245</text>
<text x="117.1" y="142.2">R136</text>
<text x="184" y="138.9">MLZ2012M1R0HT000</text>
<text x="202.8" y="138.4">22pF</text>
<text x="213.8" y="138.4">0.1uF</text>
<text x="231.5" y="138.9">MLZ2012M1R0HT000</text>
<text x="250.4" y="138.4">22pF</text>
<text x="261.3" y="138.4">0.1uF</text>
<text x="117.1" y="144.1">100</text>
</g>
<g font-size="1.6" fill="#004080">
<text x="131.7" y="45.3">S2(INPUT)</text>
<text x="144.5" y="47.2">D2_1</text>
<text x="131.7" y="50.8">D1/G2 (BIAS)</text>
<text x="144.5" y="49">D2_2</text>
<text x="131.7" y="56.3">G1(GATE)</text>
<text x="131.7" y="111.2">S2(INPUT)</text>
<text x="144.5" y="113">D2_1</text>
<text x="131.7" y="116.6">D1/G2 (BIAS)</text>
<text x="144.5" y="114.8">D2_2</text>
<text x="131.7" y="122.1">G1(GATE)</text>
</g>
<g font-size="1.6" fill="#00f">
<text x="142.6" y="45.2">(OUTPUT)</text>
<text x="144" y="59.8" transform="rotate(-90 144 59.8)">(GND)</text>
<text x="142.6" y="111">(OUTPUT)</text>
<text x="144" y="125.6" transform="rotate(-90 144 125.6)">(GND)</text>
</g>
<g font-size="1.6" fill="#f00">
<text x="95.5" y="57">RX_BIAS_EN</text>
<text x="156.9" y="84.5">V5RF_RX2_BIAS</text>
<text x="204.5" y="84.5">V5RF_RX1_BIAS</text>
<text x="95.5" y="122.9">TX_BIAS_EN</text>
<text x="156.9" y="150.3">V5RF_TX2_BIAS</text>
<text x="204.5" y="150.3">V5RF_TX1_BIAS</text>
</g>
<g font-size="1.3">
<text x="29.3" y="1.4">5</text>
<text x="84.1" y="1.4">4</text>
<text x="139" y="1.4">3</text>
<text x="193.8" y="1.4">2</text>
<text x="248.7" y="1.4">1</text>
<text x=".5" y="24.7">D</text>
<text x="276.6" y="24.7">D</text>
<text x=".5" y="68.2">C</text>
<text x="276.6" y="68.2">C</text>
<text x=".5" y="111.6">B</text>
<text x="276.6" y="111.6">B</text>
<text x=".5" y="155">A</text>
<text x="276.6" y="155">A</text>
<text x="29.3" y="177">5</text>
<text x="84.1" y="177">4</text>
<text x="139" y="177">3</text>
<text x="193.8" y="177">2</text>
<text x="248.7" y="177">1</text>
</g>
</svg>
